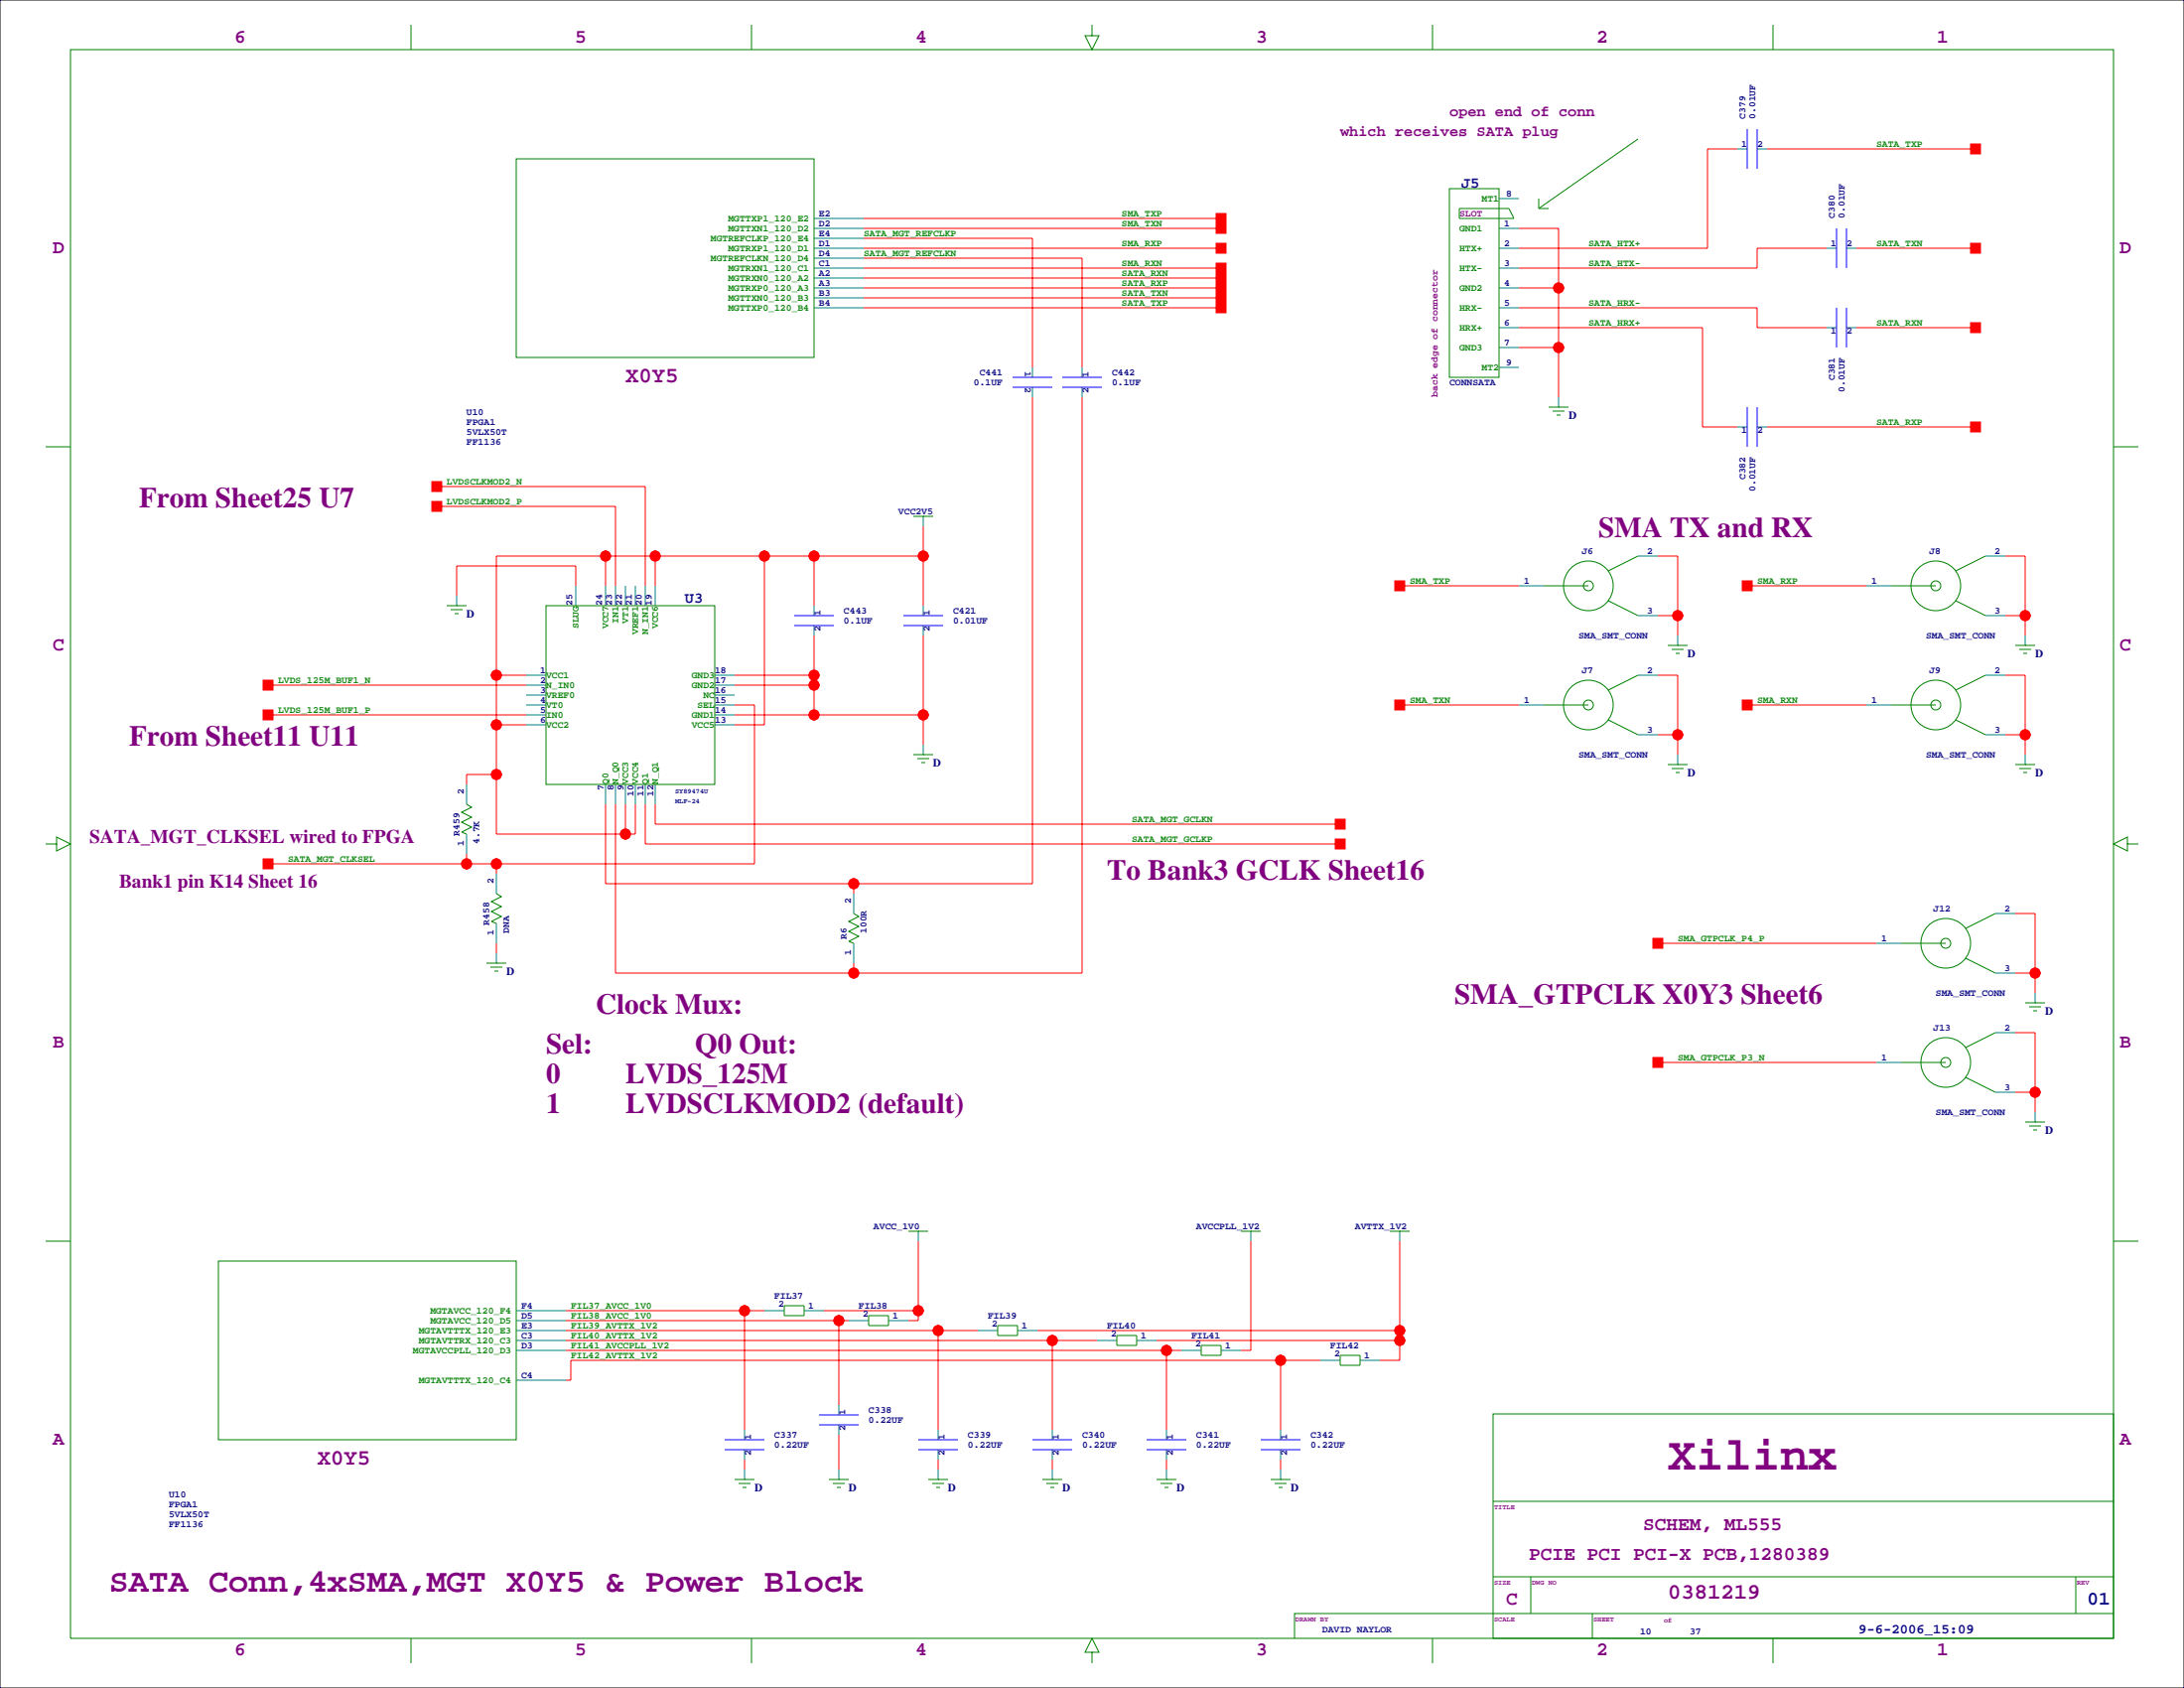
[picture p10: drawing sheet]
<svg xmlns="http://www.w3.org/2000/svg" width="559mm" height="432mm" viewBox="0 0 559 432" stroke-linecap="round" stroke-linejoin="round" font-family="sans-serif">
<path d="M0 0h558.8v431.8h-558.8z" fill="none" stroke="#000" stroke-width=".25"/>
<g fill="none" stroke="#f00" stroke-width=".25">
<path d="M444.5 38.1h-7.6v25.4h-48.3M452.1 38.1h53.4M221 55.9h91.4M221 58.4h91.4M388.6 58.4h10.2v43.2M221 66h55.9v28M221 61h43.2v33M221 78.7h91.4M221 76.2h91.4M221 73.7h91.4M221 71.1h91.4M221 68.6h91.4"/>
<path d="M221 63.5h91.4M388.6 78.7h61v5.1h17.8M388.6 73.7h10.2M467.4 63.5h-17.8v5.1h-61M475 63.5h30.5M388.6 83.8h47v25.4h8.9M388.6 88.9h10.2M475 83.8h30.5M264.2 101.6v124.5h-109.3v-20.4M276.9 101.6v147.3h-119.4v-43.2M452.1 109.2h53.4M111.8 129.5h45.7v20.4"/>
<path d="M111.8 124.5h53.3v25.4M236.2 134.6v20.3M147.3 149.9v-5.1h-30.5v7.6M154.9 142.2v7.7M167.6 142.2v7.7M195.6 142.2v43.2h-7.6M208.3 142.2v12.7M236.2 142.2h-109.2v71.2h35.6v-7.7M358.1 149.9h30.5M424.2 142.2h5.1v20.4M424.2 157.5h5.1M447 149.9h30.5"/>
<path d="M513.1 142.2h5.1v20.4M513.1 157.5h5.1M68.6 175.3h66M127 172.7h7.6M188 175.3h20.3M188 172.7h20.3M208.3 162.6v20.3M236.2 162.6v27.9M424.2 172.7h5.1v20.3M513.1 172.7h5.1v20.3M68.6 182.9h66M127 198.1h-7.6v2.6"/>
<path d="M127 185.4h7.6M188 180.3h5v40.7h-124.4M188 182.9h48.2M358.1 180.3h30.5M424.2 188h5.1M447 180.3h30.5M513.1 188h5.1M119.4 218.4v2.6M160 205.7v7.7M165.1 205.7v10.2h177.8M167.6 205.7v5.1h175.3M127 221v2.5"/>
<path d="M218.4 226.1v2.5M515.6 233.7h5.1v20.3M127 241.3v2.5M218.4 246.4v2.5M424.2 241.3h55.9M515.6 248.9h5.1M424.2 271.8h55.9M515.6 279.4h5.1M515.6 264.2h5.1v20.3M234.9 317.5v20.3h-2.5M320 317.5v27.9h-2.5M358.1 317.5v30.5h-5"/>
<path d="M144.8 335.3h50.8M144.8 337.8h72.4M190.5 335.3v30.5M210.8 335.3h24.1M214.6 337.8v21.6M144.8 340.4h105.4M144.8 342.9h135.9M144.8 345.4h157.5M240 340.4v25.4M265.4 340.4h92.7M269.2 342.9v22.9M295.9 342.9h62.2"/>
<path d="M298.4 345.4v20.4M327.7 348v17.8M337.8 348h-191.8v5.1h-1.2M190.5 373.4v2.5M214.6 367v8.9M240 373.4v2.5M269.2 373.4v2.5M298.4 373.4v2.5M327.7 373.4v2.5"/>
<circle cx="398.8" cy="73.7" r="1.27"/>
<circle cx="398.8" cy="88.9" r="1.27"/>
<circle cx="154.9" cy="142.2" r="1.27"/>
<circle cx="167.6" cy="142.2" r="1.27"/>
<circle cx="195.6" cy="142.2" r="1.27"/>
<circle cx="208.3" cy="142.2" r="1.27"/>
<circle cx="236.2" cy="142.2" r="1.27"/>
<circle cx="429.3" cy="157.5" r="1.27"/>
<circle cx="518.2" cy="157.5" r="1.27"/>
<circle cx="127" cy="172.7" r="1.27"/>
<circle cx="208.3" cy="175.3" r="1.27"/>
<circle cx="208.3" cy="172.7" r="1.27"/>
<circle cx="127" cy="185.4" r="1.27"/>
<circle cx="127" cy="198.1" r="1.27"/>
<circle cx="208.3" cy="182.9" r="1.27"/>
<circle cx="236.2" cy="182.9" r="1.27"/>
<circle cx="429.3" cy="188" r="1.27"/>
<circle cx="518.2" cy="188" r="1.27"/>
<circle cx="160" cy="213.4" r="1.27"/>
<circle cx="119.4" cy="221" r="1.27"/>
<circle cx="127" cy="221" r="1.27"/>
<circle cx="218.4" cy="226.1" r="1.27"/>
<circle cx="218.4" cy="248.9" r="1.27"/>
<circle cx="520.7" cy="248.9" r="1.27"/>
<circle cx="520.7" cy="279.4" r="1.27"/>
<circle cx="190.5" cy="335.3" r="1.27"/>
<circle cx="214.6" cy="337.8" r="1.27"/>
<circle cx="234.9" cy="335.3" r="1.27"/>
<circle cx="240" cy="340.4" r="1.27"/>
<circle cx="269.2" cy="342.9" r="1.27"/>
<circle cx="298.4" cy="345.4" r="1.27"/>
<circle cx="327.7" cy="348" r="1.27"/>
<circle cx="358.1" cy="342.9" r="1.27"/>
<circle cx="358.1" cy="340.4" r="1.27"/>
</g>
<g fill="#f00" stroke="#f00" stroke-width=".25">
<path d="M67.3 219.7h2.5v2.5h-2.5z" fill-rule="evenodd"/>
<path d="M311.1 77.5h2.6v2.5h-2.6z" fill-rule="evenodd"/>
<path d="M311.1 74.9h2.6v2.6h-2.6z" fill-rule="evenodd"/>
<path d="M311.1 72.4h2.6v2.5h-2.6z" fill-rule="evenodd"/>
<path d="M311.1 69.8h2.6v2.6h-2.6z" fill-rule="evenodd"/>
<path d="M311.1 54.6h2.6v2.5h-2.6z" fill-rule="evenodd"/>
<path d="M311.1 67.3h2.6v2.5h-2.6z" fill-rule="evenodd"/>
<path d="M311.1 62.2h2.6v2.6h-2.6z" fill-rule="evenodd"/>
<path d="M311.1 57.1h2.6v2.6h-2.6z" fill-rule="evenodd"/>
<path d="M504.2 107.9h2.5v2.6h-2.5z" fill-rule="evenodd"/>
<path d="M504.2 82.6h2.5v2.5h-2.5z" fill-rule="evenodd"/>
<path d="M504.2 36.8h2.5v2.6h-2.5z" fill-rule="evenodd"/>
<path d="M504.2 62.2h2.5v2.6h-2.5z" fill-rule="evenodd"/>
<path d="M356.9 148.6h2.5v2.5h-2.5z" fill-rule="evenodd"/>
<path d="M356.9 179.1h2.5v2.5h-2.5z" fill-rule="evenodd"/>
<path d="M445.8 148.6h2.5v2.5h-2.5z" fill-rule="evenodd"/>
<path d="M445.8 179.1h2.5v2.5h-2.5z" fill-rule="evenodd"/>
<path d="M341.6 209.5h2.6v2.6h-2.6z" fill-rule="evenodd"/>
<path d="M341.6 214.6h2.6v2.6h-2.6z" fill-rule="evenodd"/>
<path d="M67.3 174h2.5v2.5h-2.5z" fill-rule="evenodd"/>
<path d="M67.3 181.6h2.5v2.5h-2.5z" fill-rule="evenodd"/>
<path d="M110.5 128.3h2.5v2.5h-2.5z" fill-rule="evenodd"/>
<path d="M110.5 123.2h2.5v2.5h-2.5z" fill-rule="evenodd"/>
<path d="M422.9 240h2.5v2.6h-2.5z" fill-rule="evenodd"/>
<path d="M422.9 270.5h2.5v2.5h-2.5z" fill-rule="evenodd"/>
<circle cx="520.7" cy="279.4" r="1.27"/>
<circle cx="520.7" cy="248.9" r="1.27"/>
<circle cx="358.1" cy="340.4" r="1.27"/>
<circle cx="358.1" cy="342.9" r="1.27"/>
<circle cx="234.9" cy="335.3" r="1.27"/>
<circle cx="127" cy="221" r="1.27"/>
<circle cx="119.4" cy="221" r="1.27"/>
<circle cx="218.4" cy="248.9" r="1.27"/>
<circle cx="218.4" cy="226.1" r="1.27"/>
<circle cx="208.3" cy="175.3" r="1.27"/>
<circle cx="208.3" cy="172.7" r="1.27"/>
<circle cx="208.3" cy="182.9" r="1.27"/>
<circle cx="236.2" cy="182.9" r="1.27"/>
<circle cx="398.8" cy="88.9" r="1.27"/>
<circle cx="398.8" cy="73.7" r="1.27"/>
<circle cx="518.2" cy="188" r="1.27"/>
<circle cx="518.2" cy="157.5" r="1.27"/>
<circle cx="429.3" cy="188" r="1.27"/>
<circle cx="429.3" cy="157.5" r="1.27"/>
<circle cx="127" cy="198.1" r="1.27"/>
<circle cx="236.2" cy="142.2" r="1.27"/>
<circle cx="208.3" cy="142.2" r="1.27"/>
<circle cx="160" cy="213.4" r="1.27"/>
<circle cx="127" cy="185.4" r="1.27"/>
<circle cx="127" cy="172.7" r="1.27"/>
<circle cx="154.9" cy="142.2" r="1.27"/>
<circle cx="167.6" cy="142.2" r="1.27"/>
<circle cx="195.6" cy="142.2" r="1.27"/>
<circle cx="190.5" cy="335.3" r="1.27"/>
<circle cx="214.6" cy="337.8" r="1.27"/>
<circle cx="269.2" cy="342.9" r="1.27"/>
<circle cx="298.4" cy="345.4" r="1.27"/>
<circle cx="327.7" cy="348" r="1.27"/>
<circle cx="240" cy="340.4" r="1.27"/>
</g>
<g fill="none" stroke="#008080" stroke-width=".25">
<path d="M444.5 38.1h2.5M449.6 38.1h2.5M208.3 58.4h12.7M208.3 55.9h12.7M383.5 50.8h5.1M383.5 58.4h5.1M208.3 63.5h12.7M208.3 73.7h12.7M208.3 68.6h12.7M208.3 78.7h12.7M208.3 76.2h12.7M208.3 71.1h12.7"/>
<path d="M208.3 66h12.7M208.3 61h12.7M383.5 63.5h5.1M383.5 73.7h5.1M383.5 68.6h5.1M383.5 78.7h5.1M467.4 63.5h2.5M472.4 63.5h2.6M264.2 94v2.5M264.2 99.1v2.5M276.9 94v2.5M276.9 99.1v2.5"/>
<path d="M383.5 94h5.1M383.5 83.8h5.1M383.5 88.9h5.1M467.4 83.8h2.5M472.4 83.8h2.6M398.8 101.6v2.5M444.5 109.2h2.5M449.6 109.2h2.5M236.2 132.1v2.5M116.8 152.4v2.5M147.3 149.9v5M154.9 149.9v5"/>
<path d="M157.5 149.9v5M160 149.9v5M162.6 149.9v5M165.1 149.9v5M167.6 149.9v5M208.3 154.9v2.6M236.2 154.9v2.6M388.6 149.9h6.4M419.1 142.2h5.1M419.1 157.5h5.1M477.5 149.9h6.4M508 142.2h5.1"/>
<path d="M508 157.5h5.1M134.6 172.7h5.1M134.6 175.3h5.1M134.6 177.8h5.1M182.9 172.7h5.1M182.9 175.3h5.1M182.9 177.8h5.1M208.3 160v2.6M236.2 160v2.6M419.1 172.7h5.1M429.3 162.6v2.5M508 172.7h5.1"/>
<path d="M518.2 162.6v2.5M134.6 180.3h5.1M134.6 185.4h5.1M134.6 182.9h5.1M182.9 180.3h5.1M182.9 185.4h5.1M182.9 182.9h5.1M236.2 190.5v2.5M388.6 180.3h6.4M419.1 188h5.1M429.3 193v2.6M477.5 180.3h6.4"/>
<path d="M508 188h5.1M518.2 193v2.6M119.4 200.7v5M119.4 213.4v5M154.9 200.7v5M157.5 200.7v5M160 200.7v5M162.6 200.7v5M165.1 200.7v5M167.6 200.7v5M127 223.5v5.1M127 236.2v5.1"/>
<path d="M218.4 228.6v5.1M510.5 233.7h5.1M127 243.8v2.6M218.4 241.3v5.1M480.1 241.3h6.3M510.5 248.9h5.1M520.7 254v2.5M480.1 271.8h6.3M510.5 264.2h5.1M510.5 279.4h5.1M520.7 284.5v2.5M234.9 315v2.5"/>
<path d="M320 315v2.5M358.1 315v2.5M132.1 337.8h12.7M132.1 335.3h12.7M195.6 335.3h5.1M205.7 335.3h5.1M217.2 337.8h5M227.3 337.8h5.1M132.1 353.1h12.7M132.1 340.4h12.7M132.1 345.4h12.7M132.1 342.9h12.7"/>
<path d="M214.6 359.4v2.5M250.2 340.4h5.1M260.3 340.4h5.1M280.7 342.9h5.1M290.8 342.9h5.1M302.3 345.4h5M312.4 345.4h5.1M337.8 348h5.1M348 348h5.1M190.5 365.8v2.5M190.5 370.8v2.6M190.5 375.9v2.6"/>
<path d="M214.6 364.5v2.5M214.6 375.9v2.6M240 365.8v2.5M240 370.8v2.6M240 375.9v2.6M269.2 365.8v2.5M269.2 370.8v2.6M269.2 375.9v2.6M298.4 365.8v2.5M298.4 370.8v2.6M298.4 375.9v2.6M327.7 365.8v2.5"/>
<path d="M327.7 370.8v2.6M327.7 375.9v2.6"/>
</g>
<g fill="none" stroke="#008000" stroke-width=".25">
<path d="M18 12.7h522.8v406.4h-522.8zM105.2 6.3v6.4M192.3 6.3v6.4M279.4 6.3v2.8h1.8l-1.8 3.6-1.8-3.6h1.8M366.5 6.3v6.4M453.6 6.3v6.4M419.1 35.6l-25.4 17.7M132.1 40.6h76.2v50.8h-76.2zM370.8 48.3h12.7v48.2h-12.7zM373.4 53.3h12.7l1.2 2.6h-13.9zM393.7 53.3h2.5M393.7 50.8v2.5"/>
<path d="M11.7 114.3h6.3M396.2 104.1h5.1M397.3 105.2h3M398.3 106.2h1M398.8 104.1h.1M540.8 114.3h6.3M233.7 132.1h5.1M236.2 132.1h.1M114.3 154.9h5.1M115.3 156h3.1M116.3 157h1M116.8 154.9h.1"/>
<path d="M139.7 154.9h43.2v45.8h-43.2zM395 149.9h11.4M400 154.9h.1M411.5 153.7l7.6 3.8M419.1 142.2l-7.6 3.8M483.9 149.9h11.4M488.9 154.9h.1M500.4 153.7l7.6 3.8M508 142.2l-7.6 3.8M419.1 172.7l-7.6 3.8M426.7 165.1h5.1M427.7 166.1h3.1"/>
<path d="M428.8 167.1h1M429.3 165.1h.1M508 172.7l-7.6 3.8M515.6 165.1h5.1M516.6 166.1h3.1M517.7 167.1h1M518.2 165.1h.1M233.7 193h5.1M234.7 194.1h3M235.7 195.1h1M236.2 193h.1M395 180.3h11.4"/>
<path d="M400 185.4h.1M411.5 184.1l7.6 3.9M426.7 195.6h5.1M427.7 196.6h3.1M428.8 197.6h1M429.3 195.6h.1M483.9 180.3h11.4M488.9 185.4h.1M500.4 184.1l7.6 3.9M515.6 195.6h5.1M516.6 196.6h3.1M517.7 197.6h1"/>
<path d="M518.2 195.6h.1M11.7 215.9h2.8v-1.8l3.5 1.8-3.5 1.8v-1.8M119.4 205.7l1.2 .8-2.5 1.3 2.5 1.2-2.5 1.3 2.5 1.3-2.5 1.3 1.3 .5M544.3 215.9v-1.8l-3.5 1.8 3.5 1.8v-1.8h2.8M127 228.6l1.3 .8-2.6 1.2 2.6 1.3-2.6 1.3 2.6 1.2-2.6 1.3 1.3 .5M218.4 233.7l1.3 .7-2.5 1.3 2.5 1.3-2.5 1.3 2.5 1.2-2.5 1.3 1.2 .5M510.5 233.7l-7.6 3.8M124.5 246.4h5M125.5 247.4h3M126.5 248.4h1M127 246.4h.1M486.4 241.3h11.4"/>
<path d="M491.5 246.4h.1M502.9 245.1l7.6 3.8M518.2 256.5h5M519.2 257.6h3M520.2 258.6h1M520.7 256.5h.1M486.4 271.8h11.4M491.5 276.9h.1M502.9 275.6l7.6 3.8M510.5 264.2l-7.6 3.8M518.2 287h5M519.2 288h3"/>
<path d="M520.2 289.1h1M520.7 287h.1M11.7 317.5h6.3M232.4 315h5.1M234.9 315h.1M317.5 315h5.1M320 315h.1M355.6 315h5.1M358.1 315h.1M540.8 317.5h6.3M55.9 322.6h76.2v45.7h-76.2zM200.7 334h5v2.5h-5z"/>
<path d="M222.2 336.5h5.1v2.6h-5.1zM255.3 339.1h5v2.5h-5zM285.8 341.6h5v2.6h-5zM307.3 344.2h5.1v2.5h-5.1zM342.9 346.7h5.1v2.5h-5.1zM188 378.5h5M189 379.5h3M190.5 378.5h.1M212.1 378.5h5.1M213.1 379.5h3.1M214.6 378.5h.1M237.5 378.5h5.1"/>
<path d="M238.5 379.5h3.1M240 378.5h.1M266.7 378.5h5.1M267.7 379.5h3.1M269.2 378.5h.1M295.9 378.5h5.1M296.9 379.5h3.1M298.4 378.5h.1M325.1 378.5h5.1M326.1 379.5h3.1M327.7 378.5h.1M382 361.7h158.8v57.4h-158.8z"/>
<path d="M190 380.5h1M214.1 380.5h1M239.5 380.5h1M268.7 380.5h1M297.9 380.5h1.1M327.2 380.5h1M382 384h158.8M105.2 419.1v6.3M192.3 419.1v6.3M366.5 419.1v6.3M382 403.4h158.8M391.7 403.4v9.3"/>
<path d="M407.4 412.7v6.4M453.6 419.1v6.3M531.1 403.4v9.3M540.8 412.7h-209.6v6.4M279.4 422.7h1.8l-1.8-3.6-1.8 3.6h1.8v2.7"/>
<circle cx="406.4" cy="149.9" r="6.4"/>
<circle cx="406.4" cy="149.9" r="1.27"/>
<circle cx="495.3" cy="149.9" r="6.4"/>
<circle cx="495.3" cy="149.9" r="1.27"/>
<circle cx="406.4" cy="180.3" r="6.4"/>
<circle cx="406.4" cy="180.3" r="1.27"/>
<circle cx="495.3" cy="180.3" r="6.4"/>
<circle cx="495.3" cy="180.3" r="1.27"/>
<circle cx="497.8" cy="241.3" r="6.4"/>
<circle cx="497.8" cy="241.3" r="1.27"/>
<circle cx="497.8" cy="271.8" r="6.4"/>
<circle cx="497.8" cy="271.8" r="1.27"/>
</g>
<g fill="none" stroke="#00f" stroke-width=".25">
<path d="M447 33v10.2M449.6 33v10.2M469.9 58.4v10.2M472.4 58.4v10.2M469.9 78.7v10.2M472.4 78.7v10.2M259.1 96.5h10.1M259.1 99.1h10.1M271.8 96.5h10.1M271.8 99.1h10.1M447 104.1v10.2M449.6 104.1v10.2"/>
<path d="M203.2 157.5h10.2M231.1 157.5h10.2M203.2 160h10.2M231.1 160h10.2M185.4 368.3h10.2M185.4 370.8h10.2M209.5 361.9h10.2M209.5 364.5h10.2M234.9 368.3h10.2M234.9 370.8h10.2M264.2 368.3h10.1M264.2 370.8h10.1"/>
<path d="M293.4 368.3h10.1M293.4 370.8h10.1M322.6 368.3h10.1M322.6 370.8h10.1"/>
</g>
<text font-size="12" fill="#800080" x="426.7" y="376">Xilinx</text>
<text font-size="8.5" fill="#800080" x="27.9" y="407.2">SATA Conn,4xSMA,MGT X0Y5 &amp; Power Block</text>
<g font-size="7.4" fill="#800080">
<text x="35.6" y="129.9">From Sheet25 U7</text>
<text x="408.9" y="137.5">SMA TX and RX</text>
<text x="33" y="190.9">From Sheet11 U11</text>
<text x="283.2" y="225.1">To Bank3 GCLK Sheet16</text>
<text x="372.1" y="256.9">SMA_GTPCLK X0Y3 Sheet6</text>
<text x="152.4" y="259.4">Clock Mux:</text>
<text x="139.7" y="269.6">Sel:</text>
<text x="177.8" y="269.6">Q0 Out:</text>
<text x="139.7" y="277.2">0</text>
<text x="160.1" y="277.2">LVDS_125M</text>
<text x="139.7" y="284.8">1</text>
<text x="160.1" y="284.8">LVDSCLKMOD2 (default)</text>
</g>
<g font-size="5.6" fill="#800080">
<text x="160" y="97.9">X0Y5</text>
<text x="81.3" y="374.8">X0Y5</text>
<text x="426.7" y="409.1">0381219</text>
</g>
<g font-size="4.9" fill="#800080">
<text x="60" y="11">6</text>
<text x="147.1" y="11">5</text>
<text x="234.2" y="11">4</text>
<text x="321.4" y="11">3</text>
<text x="408.5" y="11">2</text>
<text x="495.6" y="11">1</text>
<text x="13.5" y="64.9">D</text>
<text x="542.3" y="64.9">D</text>
<text x="13.5" y="166.5">C</text>
<text x="542.3" y="166.5">C</text>
<text x="22.9" y="215.7">SATA_MGT_CLKSEL wired to FPGA</text>
<text x="30.5" y="227.1">Bank1 pin K14 Sheet 16</text>
<text x="13.5" y="268.1">B</text>
<text x="542.3" y="268.1">B</text>
<text x="13.5" y="369.7">A</text>
<text x="542.3" y="369.7">A</text>
<text x="420.4" y="391.4">SCHEM, ML555</text>
<text x="391.2" y="399">PCIE PCI PCI-X PCB,1280389</text>
<text x="385.4" y="410.6">C</text>
<text x="60" y="423.5">6</text>
<text x="147.1" y="423.5">5</text>
<text x="234.2" y="423.5">4</text>
<text x="321.4" y="423.5">3</text>
<text x="408.5" y="423.5">2</text>
<text x="495.6" y="423.5">1</text>
</g>
<text font-size="4.9" fill="#000080" x="534" y="410.6">01</text>
<g font-size="3.9" fill="#800080">
<text x="370.8" y="29.7">open end of conn</text>
<text x="342.9" y="34.8">which receives SATA plug</text>
</g>
<g font-size="3.9" fill="#000080">
<text x="373.9" y="48">J5</text>
<text x="175.3" y="154.1">U3</text>
</g>
<text font-size="3.5" fill="#000080" x="475.5" y="417.9">9-6-2006_15:09</text>
<g font-size="2.8" fill="#000080">
<text x="401.3" y="107.1">D</text>
<text x="119.4" y="157.9">D</text>
<text x="431.8" y="168.1">D</text>
<text x="520.7" y="168.1">D</text>
<text x="238.8" y="196">D</text>
<text x="431.8" y="198.6">D</text>
<text x="520.7" y="198.6">D</text>
<text x="129.5" y="249.4">D</text>
<text x="523.2" y="259.5">D</text>
<text x="523.2" y="290">D</text>
<text x="193" y="381.4">D</text>
<text x="217.2" y="381.4">D</text>
<text x="242.6" y="381.4">D</text>
<text x="271.8" y="381.4">D</text>
<text x="301" y="381.4">D</text>
<text x="330.2" y="381.4">D</text>
</g>
<g font-size="2.5" fill="#000080">
<text x="446.5" y="30.5" transform="rotate(-90 446.5 30.5)">C379</text>
<text x="449.1" y="30.5" transform="rotate(-90 449.1 30.5)">0.01UF</text>
<text x="445.6" y="37.6">1</text>
<text x="449.6" y="37.6">2</text>
<text x="385.3" y="50.3">8</text>
<text x="209.5" y="55.4">E2</text>
<text x="209.5" y="57.9">D2</text>
<text x="384.8" y="57.9">1</text>
<text x="469.4" y="55.9" transform="rotate(-90 469.4 55.9)">C380</text>
<text x="471.9" y="55.9" transform="rotate(-90 471.9 55.9)">0.01UF</text>
<text x="209.5" y="65.5">D4</text>
<text x="209.5" y="63">D1</text>
<text x="209.5" y="60.5">E4</text>
<text x="384.8" y="63">2</text>
<text x="468.4" y="63">1</text>
<text x="472.4" y="63">2</text>
<text x="209.5" y="70.6">A2</text>
<text x="209.5" y="68.1">C1</text>
<text x="384.8" y="68.1">3</text>
<text x="209.5" y="75.7">B3</text>
<text x="209.5" y="73.2">A3</text>
<text x="384.8" y="73.2">4</text>
<text x="209.5" y="78.2">B4</text>
<text x="384.8" y="83.3">6</text>
<text x="384.8" y="78.2">5</text>
<text x="384.8" y="88.4">7</text>
<text x="468.4" y="85.4">1</text>
<text x="472.4" y="85.4">2</text>
<text x="262.3" y="95" transform="rotate(90 262.3 95)">1</text>
<text x="385.3" y="93.5">9</text>
<text x="249.1" y="98.6">0.1UF</text>
<text x="250.6" y="96">C441</text>
<text x="262.3" y="99.1" transform="rotate(90 262.3 99.1)">2</text>
<text x="278.5" y="100.5" transform="rotate(-90 278.5 100.5)">2</text>
<text x="278.5" y="96.5" transform="rotate(-90 278.5 96.5)">1</text>
<text x="284.5" y="96">C442</text>
<text x="284.5" y="98.6">0.1UF</text>
<text x="370.8" y="98.6">CONNSATA</text>
<text x="469.4" y="97.4" transform="rotate(-90 469.4 97.4)">C381</text>
<text x="471.9" y="100.3" transform="rotate(-90 471.9 100.3)">0.01UF</text>
<text x="119.4" y="106.2">U10</text>
<text x="119.4" y="108.7">FPGA1</text>
<text x="119.4" y="111.3">5VLX50T</text>
<text x="119.4" y="113.8">FF1136</text>
<text x="445.6" y="110.8">1</text>
<text x="449.6" y="110.8">2</text>
<text x="446.5" y="122.8" transform="rotate(-90 446.5 122.8)">C382</text>
<text x="449.1" y="125.7" transform="rotate(-90 449.1 125.7)">0.01UF</text>
<text x="229.9" y="131.6">VCC2V5</text>
<text x="404.7" y="141.7">J6</text>
<text x="421.4" y="141.7">2</text>
<text x="493.6" y="141.7">J8</text>
<text x="510.3" y="141.7">2</text>
<text x="389.9" y="149.4">1</text>
<text x="478.8" y="149.4">1</text>
<text x="146.4" y="154.9" transform="rotate(-90 146.4 154.9)">25</text>
<text x="154" y="154.9" transform="rotate(-90 154 154.9)">24</text>
<text x="156.6" y="154.9" transform="rotate(-90 156.6 154.9)">23</text>
<text x="159.1" y="154.9" transform="rotate(-90 159.1 154.9)">22</text>
<text x="161.6" y="154.9" transform="rotate(-90 161.6 154.9)">21</text>
<text x="164.2" y="154.9" transform="rotate(-90 164.2 154.9)">20</text>
<text x="166.7" y="154.9" transform="rotate(-90 166.7 154.9)">19</text>
<text x="209.9" y="161.5" transform="rotate(-90 209.9 161.5)">2</text>
<text x="209.9" y="157.5" transform="rotate(-90 209.9 157.5)">1</text>
<text x="215.9" y="157">C443</text>
<text x="215.9" y="159.5">0.1UF</text>
<text x="237.8" y="161.5" transform="rotate(-90 237.8 161.5)">2</text>
<text x="237.8" y="157.5" transform="rotate(-90 237.8 157.5)">1</text>
<text x="243.8" y="157">C421</text>
<text x="243.8" y="159.5">0.01UF</text>
<text x="421.4" y="157">3</text>
<text x="510.3" y="157">3</text>
<text x="403.9" y="163.3">SMA_SMT_CONN</text>
<text x="492.8" y="163.3">SMA_SMT_CONN</text>
<text x="138.2" y="172.2">1</text>
<text x="182.9" y="172.2">18</text>
<text x="404.7" y="172.2">J7</text>
<text x="421.4" y="172.2">2</text>
<text x="493.6" y="172.2">J9</text>
<text x="510.3" y="172.2">2</text>
<text x="138.2" y="174.8">2</text>
<text x="138.2" y="177.3">3</text>
<text x="138.2" y="179.8">4</text>
<text x="182.9" y="174.8">17</text>
<text x="182.9" y="179.8">15</text>
<text x="182.9" y="177.3">16</text>
<text x="389.9" y="179.8">1</text>
<text x="478.8" y="179.8">1</text>
<text x="138.2" y="184.9">6</text>
<text x="138.2" y="182.4">5</text>
<text x="182.9" y="184.9">13</text>
<text x="182.9" y="182.4">14</text>
<text x="421.4" y="187.5">3</text>
<text x="510.3" y="187.5">3</text>
<text x="403.9" y="193.8">SMA_SMT_CONN</text>
<text x="492.8" y="193.8">SMA_SMT_CONN</text>
<text x="118.6" y="203.2" transform="rotate(-90 118.6 203.2)">2</text>
<text x="154.4" y="202.1" transform="rotate(-90 154.4 202.1)">7</text>
<text x="157" y="202.1" transform="rotate(-90 157 202.1)">8</text>
<text x="159.5" y="202.1" transform="rotate(-90 159.5 202.1)">9</text>
<text x="162.1" y="203.6" transform="rotate(-90 162.1 203.6)">10</text>
<text x="164.6" y="203.6" transform="rotate(-90 164.6 203.6)">11</text>
<text x="167.1" y="203.6" transform="rotate(-90 167.1 203.6)">12</text>
<text x="117.5" y="213.8" transform="rotate(-90 117.5 213.8)">R459</text>
<text x="122.6" y="215.9" transform="rotate(-90 122.6 215.9)">4.7K</text>
<text x="118.6" y="216.4" transform="rotate(-90 118.6 216.4)">1</text>
<text x="126.2" y="226.1" transform="rotate(-90 126.2 226.1)">2</text>
<text x="217.7" y="231.1" transform="rotate(-90 217.7 231.1)">2</text>
<text x="494.7" y="233.2">J12</text>
<text x="512.9" y="233.2">2</text>
<text x="125.2" y="236.6" transform="rotate(-90 125.2 236.6)">R458</text>
<text x="126.2" y="239.2" transform="rotate(-90 126.2 239.2)">1</text>
<text x="130.2" y="238.8" transform="rotate(-90 130.2 238.8)">DNA</text>
<text x="221.7" y="238.8" transform="rotate(-90 221.7 238.8)">100R</text>
<text x="216.6" y="240.2" transform="rotate(-90 216.6 240.2)">R6</text>
<text x="217.7" y="244.3" transform="rotate(-90 217.7 244.3)">1</text>
<text x="481.3" y="240.8">1</text>
<text x="512.9" y="248.4">3</text>
<text x="495.3" y="254.8">SMA_SMT_CONN</text>
<text x="494.7" y="263.7">J13</text>
<text x="512.9" y="263.7">2</text>
<text x="481.3" y="271.3">1</text>
<text x="512.9" y="278.9">3</text>
<text x="495.3" y="285.2">SMA_SMT_CONN</text>
<text x="223.5" y="314.5">AVCC_1V0</text>
<text x="306.1" y="314.5">AVCCPLL_1V2</text>
<text x="346.7" y="314.5">AVTTX_1V2</text>
<text x="133.3" y="334.8">F4</text>
<text x="198.1" y="332.2">FIL37</text>
<text x="199.2" y="334.4">2</text>
<text x="206.8" y="334.8">1</text>
<text x="219.7" y="334.7">FIL38</text>
<text x="133.3" y="339.9">E3</text>
<text x="133.3" y="337.3">D5</text>
<text x="220.8" y="336.9">2</text>
<text x="228.4" y="337.3">1</text>
<text x="252.7" y="337.2">FIL39</text>
<text x="253.8" y="339.4">2</text>
<text x="261.4" y="339.9">1</text>
<text x="283.2" y="339.8">FIL40</text>
<text x="284.3" y="342">2</text>
<text x="133.3" y="344.9">D3</text>
<text x="133.3" y="342.4">C3</text>
<text x="291.9" y="342.4">1</text>
<text x="304.8" y="342.3">FIL41</text>
<text x="305.9" y="344.5">2</text>
<text x="313.5" y="344.9">1</text>
<text x="340.4" y="344.9">FIL42</text>
<text x="341.4" y="347.1">2</text>
<text x="349" y="347.5">1</text>
<text x="133.3" y="352.6">C4</text>
<text x="216.2" y="366" transform="rotate(-90 216.2 366)">2</text>
<text x="216.2" y="361.9" transform="rotate(-90 216.2 361.9)">1</text>
<text x="222.2" y="361.4">C338</text>
<text x="222.2" y="364">0.22UF</text>
<text x="192.1" y="368.3" transform="rotate(-90 192.1 368.3)">1</text>
<text x="198.1" y="367.8">C337</text>
<text x="198.1" y="370.3">0.22UF</text>
<text x="241.6" y="368.3" transform="rotate(-90 241.6 368.3)">1</text>
<text x="247.6" y="367.8">C339</text>
<text x="247.6" y="370.3">0.22UF</text>
<text x="270.9" y="368.3" transform="rotate(-90 270.9 368.3)">1</text>
<text x="276.9" y="367.8">C340</text>
<text x="276.9" y="370.3">0.22UF</text>
<text x="300.1" y="368.3" transform="rotate(-90 300.1 368.3)">1</text>
<text x="306.1" y="367.8">C341</text>
<text x="306.1" y="370.3">0.22UF</text>
<text x="329.3" y="368.3" transform="rotate(-90 329.3 368.3)">1</text>
<text x="335.3" y="367.8">C342</text>
<text x="335.3" y="370.3">0.22UF</text>
<text x="192.1" y="372.3" transform="rotate(-90 192.1 372.3)">2</text>
<text x="241.6" y="372.3" transform="rotate(-90 241.6 372.3)">2</text>
<text x="270.9" y="372.3" transform="rotate(-90 270.9 372.3)">2</text>
<text x="300.1" y="372.3" transform="rotate(-90 300.1 372.3)">2</text>
<text x="329.3" y="372.3" transform="rotate(-90 329.3 372.3)">2</text>
<text x="43.2" y="383">U10</text>
<text x="43.2" y="385.6">FPGA1</text>
<text x="43.2" y="388.1">5VLX50T</text>
<text x="43.2" y="390.7">FF1136</text>
<text x="338.3" y="417.6">DAVID NAYLOR</text>
<text x="419.6" y="418.1">10</text>
<text x="432.3" y="418.1">37</text>
</g>
<g font-size="2.5" fill="#008000">
<text x="480.1" y="37.6">SATA_TXP</text>
<text x="379.1" y="51.5">MT1</text>
<text x="186.3" y="59.1">MGTTXN1_120_D2</text>
<text x="186.3" y="56.6">MGTTXP1_120_E2</text>
<text x="287" y="57.9">SMA_TXN</text>
<text x="287" y="55.4">SMA_TXP</text>
<text x="373.4" y="59.2">GND1</text>
<text x="181.8" y="61.7">MGTREFCLKP_120_E4</text>
<text x="186.3" y="64.2">MGTRXP1_120_D1</text>
<text x="221" y="65.5">SATA_MGT_REFCLKN</text>
<text x="221" y="60.5">SATA_MGT_REFCLKP</text>
<text x="287" y="63">SMA_RXP</text>
<text x="373.4" y="64.3">HTX+</text>
<text x="406.4" y="63">SATA_HTX+</text>
<text x="480.1" y="63">SATA_TXN</text>
<text x="181.8" y="66.7">MGTREFCLKN_120_D4</text>
<text x="186.3" y="71.8">MGTRXN0_120_A2</text>
<text x="186.3" y="69.3">MGTRXN1_120_C1</text>
<text x="287" y="68.1">SMA_RXN</text>
<text x="287" y="70.6">SATA_RXN</text>
<text x="373.4" y="69.3">HTX-</text>
<text x="406.4" y="68.1">SATA_HTX-</text>
<text x="186.3" y="76.9">MGTTXN0_120_B3</text>
<text x="186.3" y="74.4">MGTRXP0_120_A3</text>
<text x="287" y="73.2">SATA_RXP</text>
<text x="287" y="75.7">SATA_TXN</text>
<text x="373.4" y="74.4">GND2</text>
<text x="186.3" y="79.4">MGTTXP0_120_B4</text>
<text x="287" y="78.2">SATA_TXP</text>
<text x="373.4" y="79.5">HRX-</text>
<text x="406.4" y="78.2">SATA_HRX-</text>
<text x="406.4" y="83.3">SATA_HRX+</text>
<text x="480.1" y="83.3">SATA_RXN</text>
<text x="373.4" y="84.6">HRX+</text>
<text x="373.4" y="89.7">GND3</text>
<text x="379.1" y="94.7">MT2</text>
<text x="480.1" y="108.7">SATA_RXP</text>
<text x="114.3" y="124">LVDSCLKMOD2_N</text>
<text x="114.3" y="129">LVDSCLKMOD2_P</text>
<text x="360.7" y="149.4">SMA_TXP</text>
<text x="449.6" y="149.4">SMA_RXP</text>
<text x="148" y="160.9" transform="rotate(-90 148 160.9)">SLUG</text>
<text x="155.6" y="160.9" transform="rotate(-90 155.6 160.9)">VCC7</text>
<text x="158.2" y="159.4" transform="rotate(-90 158.2 159.4)">IN1</text>
<text x="160.7" y="159.4" transform="rotate(-90 160.7 159.4)">VT1</text>
<text x="168.3" y="160.9" transform="rotate(-90 168.3 160.9)">VCC6</text>
<text x="163.3" y="162.3" transform="rotate(-90 163.3 162.3)">VREF1</text>
<text x="165.8" y="162.3" transform="rotate(-90 165.8 162.3)">N_IN1</text>
<text x="139.7" y="173.4">VCC1</text>
<text x="177" y="173.4">GND3</text>
<text x="71.1" y="174.8">LVDS_125M_BUF1_N</text>
<text x="139.7" y="176">N_IN0</text>
<text x="139.7" y="178.5">VREF0</text>
<text x="177" y="176">GND2</text>
<text x="179.9" y="178.5">NC</text>
<text x="360.7" y="179.8">SMA_TXN</text>
<text x="449.6" y="179.8">SMA_RXN</text>
<text x="71.1" y="182.4">LVDS_125M_BUF1_P</text>
<text x="139.7" y="181">VT0</text>
<text x="139.7" y="183.6">IN0</text>
<text x="177" y="183.6">GND1</text>
<text x="178.4" y="181">SEL</text>
<text x="139.7" y="186.1">VCC2</text>
<text x="177" y="186.1">VCC5</text>
<text x="155.6" y="200.7" transform="rotate(-90 155.6 200.7)">Q0</text>
<text x="158.2" y="200.7" transform="rotate(-90 158.2 200.7)">N_Q0</text>
<text x="160.7" y="200.7" transform="rotate(-90 160.7 200.7)">VCC3</text>
<text x="163.3" y="200.7" transform="rotate(-90 163.3 200.7)">VCC4</text>
<text x="165.8" y="200.7" transform="rotate(-90 165.8 200.7)">Q1</text>
<text x="168.3" y="200.7" transform="rotate(-90 168.3 200.7)">N_Q1</text>
<text x="289.6" y="215.4">SATA_MGT_GCLKP</text>
<text x="289.6" y="210.3">SATA_MGT_GCLKN</text>
<text x="73.7" y="220.5">SATA_MGT_CLKSEL</text>
<text x="429.3" y="240.8">SMA_GTPCLK_P4_P</text>
<text x="429.3" y="271.3">SMA_GTPCLK_P3_N</text>
<text x="110.1" y="336">MGTAVCC_120_F4</text>
<text x="146" y="334.8">FIL37_AVCC_1V0</text>
<text x="107.1" y="341.1">MGTAVTTTX_120_E3</text>
<text x="110.1" y="338.5">MGTAVCC_120_D5</text>
<text x="146" y="339.9">FIL39_AVTTX_1V2</text>
<text x="146" y="337.3">FIL38_AVCC_1V0</text>
<text x="105.6" y="346.1">MGTAVCCPLL_120_D3</text>
<text x="107.1" y="343.6">MGTAVTTRX_120_C3</text>
<text x="146" y="347.5">FIL42_AVTTX_1V2</text>
<text x="146" y="344.9">FIL41_AVCCPLL_1V2</text>
<text x="146" y="342.4">FIL40_AVTTX_1V2</text>
<text x="107.1" y="353.8">MGTAVTTTX_120_C4</text>
</g>
<g font-size="2.5" fill="#800080">
<text x="373.4" y="55.4">SLOT</text>
<text x="367.8" y="101.6" transform="rotate(-90 367.8 101.6)">back edge of connector</text>
</g>
<g font-size="1.8" fill="#000080">
<text x="172.7" y="202.8">SY89474U</text>
<text x="172.7" y="205.4">MLF-24</text>
</g>
<g font-size="1.8" fill="#800080">
<text x="382.3" y="386">TITLE</text>
<text x="382.3" y="405.3">SIZE</text>
<text x="391.9" y="405.3">DWG NO</text>
<text x="531.4" y="405.3">REV</text>
<text x="331.5" y="414.7">DRAWN BY</text>
<text x="382.3" y="414.7">SCALE</text>
<text x="407.7" y="414.7">SHEET</text>
<text x="425.7" y="414.9">of</text>
</g>
</svg>
